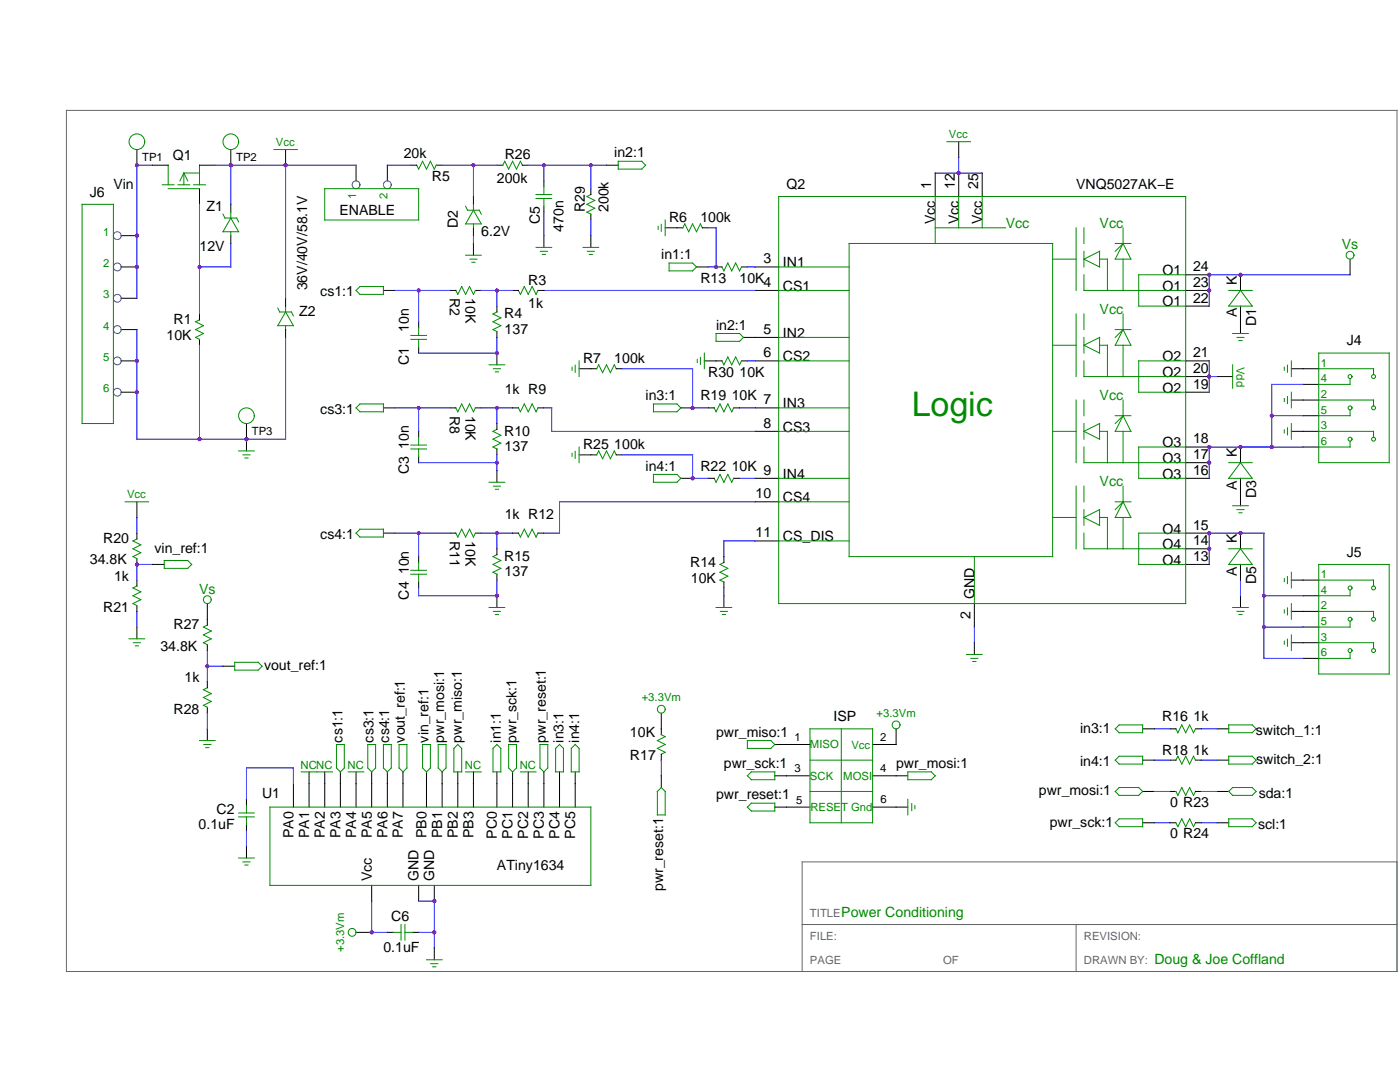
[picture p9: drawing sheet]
<svg xmlns="http://www.w3.org/2000/svg" width="279mm" height="216mm" viewBox="0 0 279 216" stroke-linecap="round" stroke-linejoin="round" font-family="sans-serif">
<path d="M13.3 22h265.5v171.9h-265.5zM278.8 172h-118.7v21.9M160.1 184.5h118.7M214.8 184.5v9.4" fill="none" stroke="#666" stroke-width=".2"/>
<g fill="none" stroke="#008b00" stroke-width=".2">
<path d="M32.4 36.9h2.3M33.6 33v3.9M33.6 37.6h6.2M35.5 36.9h2.4M36.7 34.5l.8 1.6M36.7 34.5l-.8 1.6M36.7 34.5v2.4M36.7 34.5h3.1M38.6 36.9h2.4M39.8 33v3.9M16.4 40.8h6.2v43.7h-6.2zM44.5 42.7l.4 .8h2.3l.4 .8"/>
<path d="M46.1 43.5l1.5 2.7h-3.1zM46.1 42.3v1.2M46.1 46.2v.8M39.8 63.8l-.8 .4 1.6 .8-1.6 .8 1.6 .7-1.6 .8 .8 .4"/>
</g>
<g fill="none" stroke="#000" stroke-width=".2">
<path d="M30.4 33h3.2M39.8 37.6v3.2M39.8 33h3.1M24.2 47h3.1M24.2 53.3h3.1M24.2 59.5h3.1M46.1 40.8v1.5M46.1 47v1.6M24.2 65.8h3.1M24.2 72h3.1M24.2 78.3h3.1M39.8 62.6v1.2"/>
<path d="M39.8 67.7v1.2"/>
</g>
<path d="M27.3 33h3.1M46.1 33v7.8M39.8 40.8v21.8M46.1 48.6v4.7h-6.3M39.8 68.9v18.7" fill="none" stroke="#00f" stroke-width=".2"/>
<g fill="none" stroke="#008b8b" stroke-width=".2">
<circle cx="23.4" cy="59.5" r=".78"/>
<circle cx="23.4" cy="53.3" r=".78"/>
<circle cx="23.4" cy="47" r=".78"/>
<circle cx="23.4" cy="72" r=".78"/>
<circle cx="23.4" cy="78.3" r=".78"/>
<circle cx="23.4" cy="65.8" r=".78"/>
</g>
<g fill="#a020f0">
<circle cx="27.3" cy="47" r=".39"/>
<circle cx="27.3" cy="53.3" r=".39"/>
<circle cx="27.3" cy="72" r=".39"/>
<circle cx="27.3" cy="78.3" r=".39"/>
</g>
<path d="M27.3 33v26.5M27.3 65.8v21.8" fill="none" stroke="#00f" stroke-width=".2"/>
<g fill="none" stroke="#008b00" stroke-width=".2">
<path d="M155.4 39.2h81.2v81.2h-81.2zM186.6 39.2v9.4M191.3 39.2v6.3M196 39.2v6.3M155.4 58h14.1M155.4 53.3h14.1M169.5 48.6h40.6v62.5h-40.6zM186.6 45.5h14.1M210.1 51.7h4.7M214.8 45.5v12.5M216.3 45.5v3.1M216.3 50.1v3.2"/>
<path d="M216.3 54.8v3.2h20.3M216.3 51.7l3.1-1.6v3.2zM219.4 51.7h1.6v6.3M222.6 48.6h3.1M224.1 48.6l1.6 3.1h-3.1zM224.1 48.6l-1.5 1.5M224.1 45.5v3.1M224.1 51.7v6.3M236.6 54.8h-9.3v6.3h9.3M155.4 72h14.1M155.4 67.3h14.1M210.1 68.9h4.7"/>
<path d="M214.8 62.6v12.5M214.8 79.8v12.5M216.3 62.6v3.2M216.3 67.3v3.2M216.3 72v3.1h20.3M216.3 79.8v3.1M216.3 68.9l3.1-1.6v3.2zM219.4 68.9h1.6v6.2M222.6 65.8h3.1M224.1 62.6v3.2M224.1 68.9v6.2M224.1 79.8v3.1"/>
<path d="M224.1 65.8l1.6 3.1h-3.1zM224.1 65.8l-1.5 1.5M236.6 72h-9.3v6.3h9.3M155.4 86.1h14.1M155.4 95.4h14.1M155.4 81.4h14.1M210.1 86.1h4.7M214.8 97v12.5M216.3 84.5v3.1M216.3 89.2v3.1h20.3M216.3 97v3.1M216.3 86.1l3.1-1.6v3.1z"/>
<path d="M219.4 86.1h1.6v6.2M222.6 82.9h3.1M224.1 86.1v6.2M224.1 97v3.1M224.1 82.9l1.6 3.2h-3.1zM224.1 82.9l-1.5 1.6M236.6 89.2h-9.3v6.2h9.3M155.4 100.1h14.1M155.4 107.9h14.1M194.5 111.1v9.3M210.1 103.3h4.7M216.3 101.7v3.1"/>
<path d="M216.3 106.4v3.1h20.3M216.3 103.3l3.1-1.6v3.1zM219.4 103.3h1.6v6.2M222.6 100.1h3.1M224.1 103.3v6.2M224.1 100.1l1.6 3.2h-3.1zM224.1 100.1l-1.5 1.6M236.6 106.4h-9.3v6.2h9.3"/>
</g>
<g fill="none" stroke="#000" stroke-width=".2">
<path d="M186.6 34.5v4.7M191.3 34.5v4.7M196 34.5v4.7M150.7 58h4.7M150.7 53.3h4.7M236.6 58h4.7M236.6 54.8h4.7M150.7 72h4.7M150.7 67.3h4.7M236.6 61.1h4.7M236.6 78.3h4.7M236.6 75.1h4.7"/>
<path d="M236.6 72h4.7M150.7 95.4h4.7M150.7 81.4h4.7M150.7 86.1h4.7M236.6 95.4h4.7M236.6 92.3h4.7M236.6 89.2h4.7M150.7 100.1h4.7M150.7 107.9h4.7M236.6 112.6h4.7M236.6 109.5h4.7M236.6 106.4h4.7"/>
<path d="M194.5 120.4v4.7"/>
</g>
<g fill="#a020f0">
<circle cx="241.3" cy="109.5" r=".39"/>
<circle cx="241.3" cy="106.4" r=".39"/>
<circle cx="241.3" cy="92.3" r=".39"/>
<circle cx="241.3" cy="89.2" r=".39"/>
<circle cx="241.3" cy="75.1" r=".39"/>
<circle cx="241.3" cy="58" r=".39"/>
<circle cx="241.3" cy="54.8" r=".39"/>
<circle cx="191.3" cy="34.5" r=".39"/>
</g>
<path d="M49.2 87.6v2.4" fill="none" stroke="#000" stroke-width=".2"/>
<path d="M47.6 90h3.1M48.5 90.8h1.4M48.9 91.4h.6" fill="none" stroke="#008b00" stroke-width=".2"/>
<circle cx="49.2" cy="87.6" r=".39" fill="#a020f0"/>
<path d="M91 58l.4 .7 .7-1.5 .8 1.5 .8-1.5 .8 1.5 .4-.7M144.1 53.3l.4 .8 .8-1.6 .7 1.6 .8-1.6 .8 1.6 .4-.8M99.2 62.3l-.8 .3 1.6 .8-1.6 .8 1.6 .8-1.6 .8 .8 .4M142.5 81.4l.4 .8 .8-1.6 .8 1.6 .8-1.6 .7 1.6 .4-.8M142.5 95.4l.4 .8 .8-1.5 .8 1.5 .8-1.5 .7 1.5 .4-.8" fill="none" stroke="#008b00" stroke-width=".2"/>
<path d="M89.8 58h1.2M94.9 58h1.1M142.9 53.3h1.2M148 53.3h1.2M99.2 61.1v1.2M99.2 66.2v1.1M141.3 81.4h1.2M141.3 95.4h1.2M146.4 81.4h1.2M146.4 95.4h1.2" fill="none" stroke="#000" stroke-width=".2"/>
<circle cx="142.9" cy="53.3" r=".39" fill="#a020f0"/>
<path d="M141.3 53.3h1.6M149.2 53.3h1.5M138.2 95.4h3.1M138.2 81.4h3.1M147.6 95.4h3.1M147.6 81.4h3.1M27.3 112.6h3.1M27.3 122v3.1" fill="none" stroke="#00f" stroke-width=".2"/>
<path d="M57 29.8v3.2" fill="none" stroke="#000" stroke-width=".2"/>
<path d="M54.7 29.8h4.6" fill="none" stroke="#008b00" stroke-width=".2"/>
<circle cx="57" cy="33" r=".39" fill="#a020f0"/>
<path d="M269.4 54.8h-28.1v6.3M241.3 72v6.3M27.3 87.6h29.7M260.1 89.2h-18.8v6.2M27.3 103.3v3.1M27.3 112.6v3.2M252.2 106.4h-10.9v6.2M74.2 179.8v6.2h3.1" fill="none" stroke="#00f" stroke-width=".2"/>
<g fill="none" stroke="#000" stroke-width=".2">
<path d="M247.6 118.9v2.3M58.6 156.4v4.7M61.7 156.4v4.7M64.8 156.4v4.7M67.9 156.4v4.7M71.1 156.4v4.7M74.2 156.4v4.7M77.3 156.4v4.7M80.4 156.4v4.7M85.1 156.4v4.7M88.2 156.4v4.7M91.4 156.4v4.7"/>
<path d="M94.5 156.4v4.7M99.2 156.4v4.7M102.3 156.4v4.7M105.4 156.4v4.7M108.5 156.4v4.7M111.7 156.4v4.7M114.8 156.4v4.7M74.2 176.7v3.1M83.6 176.7v3.1M86.7 176.7v3.1"/>
</g>
<path d="M246 121.2h3.1M246.9 122h1.4M247.3 122.6h.6M53.9 161.1h64v15.6h-64z" fill="none" stroke="#008b00" stroke-width=".2"/>
<circle cx="86.7" cy="179.8" r=".39" fill="#a020f0"/>
<path d="M83.6 179.8h3.1v9.4M83.6 186h3.1" fill="none" stroke="#00f" stroke-width=".2"/>
<g fill="none" stroke="#000" stroke-width=".2">
<path d="M139 53.3h2.3M99.2 70.5v2.3M27.3 100.1v3.2M144.5 118.9v2.3M27.3 125.1v2.4M194.5 128.2v2.4M67.9 154v2.4M74.2 154v2.4M77.3 154v2.4M88.2 154v2.4M91.4 154v2.4M99.2 154v2.4"/>
<path d="M102.3 154v2.4M108.5 154v2.4M111.7 154v2.4M114.8 154v2.4M154.6 148.6h7.1M154.6 154.8h7.1M174.1 148.6h4.7M174.1 154.8h7.1M242.9 157.9h2.3M242.9 145.4h2.3M242.9 151.7h2.3M154.6 161.1h7.1"/>
<path d="M174.1 161.1h7.1M242.9 164.2h2.3M77.3 186h1.2M82.4 186h1.2"/>
</g>
<g fill="none" stroke="#008b00" stroke-width=".2">
<path d="M133.5 52.5h4.7l.8 .8-.8 .8h-4.7zM97.6 72.8h3.1M98.5 73.6h1.4M98.9 74.2h.6M25 100.1h4.7M25.8 127.5h3.1M26.6 128.2h1.4M27 128.9h.6M142.9 121.2h3.1M143.8 122h1.4M144.2 122.6h.6M192.9 130.6h3.1"/>
<path d="M193.8 131.4h1.4M194.1 132h.7M67.1 148.6h1.6v4.6l-.8 .8-.8-.8zM73.4 148.6h1.6v4.6l-.8 .8-.8-.8zM76.5 148.6h1.6v4.6l-.8 .8-.8-.8zM87.5 148.6h1.5v4.6l-.8 .8-.7-.8zM91.4 148.6l.7 .7v4.7h-1.5v-4.7zM99.2 148.6l.8 .7v4.7h-1.6v-4.7zM101.5 148.6h1.6v4.6l-.8 .8-.8-.8zM107.8 148.6h1.5v4.6l-.8 .8-.7-.8zM110.9 149.3l.8-.7 .7 .7v4.7h-1.5zM114.8 148.6l.8 .7v4.7h-1.6v-4.7z"/>
<path d="M149.2 147.8h4.6l.8 .8-.8 .7h-4.6zM149.2 154.8l.7-.8h4.7v1.6h-4.7zM161.7 151.7h12.4M161.7 157.9h12.4M161.7 145.4h12.4v18.8h-12.4zM167.9 145.4v18.8M181.2 154h4.7l.7 .8-.7 .8h-4.7zM181.2 159.5v3.1M245.2 157.9l.8-.8h3.9l.8 .8-.8 .8h-3.9zM245.2 144.6h4.7l.8 .8-.8 .8h-4.7zM245.2 150.9h4.7l.8 .8-.8 .8h-4.7zM149.2 161.1l.7-.8h4.7v1.5h-4.7z"/>
<path d="M182 160.3v1.5M182.6 160.7v.7M245.2 163.4h4.7l.8 .8-.8 .8h-4.7zM78.5 186h1.5M80 184.5v3.1M80.8 184.5v3.1M80.8 186h1.6"/>
</g>
<circle cx="99.2" cy="70.5" r=".39" fill="#a020f0"/>
<path d="M135.9 81.4h2.3" fill="none" stroke="#000" stroke-width=".2"/>
<path d="M130.4 80.6h4.7l.8 .8-.8 .8h-4.7z" fill="none" stroke="#008b00" stroke-width=".2"/>
<circle cx="138.2" cy="81.4" r=".39" fill="#a020f0"/>
<path d="M135.9 95.4h2.3" fill="none" stroke="#000" stroke-width=".2"/>
<path d="M130.4 94.7h4.7l.8 .7-.8 .8h-4.7z" fill="none" stroke="#008b00" stroke-width=".2"/>
<circle cx="138.2" cy="95.4" r=".39" fill="#a020f0"/>
<path d="M191.3 28.3v3.1M76.5 58h2.4M83.6 64.2v1.2M83.6 69.3v1.2M89.8 106.4h1.2M94.9 106.4h1.1M99.2 118.9v2.3" fill="none" stroke="#000" stroke-width=".2"/>
<path d="M189 28.3h4.7M71.1 58l.7-.8h4.7v1.5h-4.7zM82 66.9h3.1M82 67.7h3.1M83.6 65.4v1.5M83.6 67.7v1.6M91 106.4l.4 .8 .7-1.6 .8 1.6 .8-1.6 .8 1.6 .4-.8M97.6 121.2h3.1M98.5 122h1.4M98.9 122.6h.6" fill="none" stroke="#008b00" stroke-width=".2"/>
<path d="M186.6 34.5h9.4M191.3 31.4v3.1M99.2 58v3.1M108.5 58h42.2M99.2 67.3v3.2M110.1 86.1h40.6M108.5 106.4h3.2" fill="none" stroke="#00f" stroke-width=".2"/>
<circle cx="99.2" cy="118.9" r=".39" fill="#a020f0"/>
<g fill="none" stroke="#000" stroke-width=".2">
<path d="M247.6 54.8v3.2M247.6 61.1v3.1M76.5 81.4h2.4M83.6 86.1v1.1M83.6 91.1v1.2M89.8 81.4h1.2M94.9 81.4h1.1M99.2 93.9v2.3M76.5 106.4h2.4M83.6 111.1v1.1M83.6 116.1v1.2M228 151.7h2.4"/>
<path d="M228 145.4h2.4M228 157.9h2.4M233.5 151.7h1.2M233.5 145.4h1.2M233.5 157.9h1.2M238.6 151.7h1.2M238.6 145.4h1.2M238.6 157.9h1.2M228 164.2h2.4"/>
</g>
<g fill="none" stroke="#008b00" stroke-width=".2">
<path d="M245.2 58h4.7M247.6 58l2.3 3.1h-4.7zM71.8 80.6h4.7v1.6h-4.7l-.7-.8zM82 88.8h3.1M82 89.6h3.1M83.6 87.2v1.6M83.6 89.6v1.5M91 81.4l.4 .8 .7-1.6 .8 1.6 .8-1.6 .8 1.6 .4-.8M97.6 96.2h3.1M98.5 97h1.4M98.9 97.6h.6M71.1 106.4l.7-.8h4.7v1.6h-4.7z"/>
<path d="M82 113.8h3.1M82 114.6h3.1M83.6 112.2v1.6M83.6 114.6v1.5M222.6 145.4l.8-.8h4.6v1.6h-4.6zM222.6 151.7l.8-.8h4.6v1.6h-4.6zM222.6 157.9l.8-.8h3.9l.7 .8-.7 .8h-3.9zM234.7 151.7l.4-.8 .7 1.6 .8-1.6 .8 1.6 .8-1.6 .4 .8M234.7 145.4l.4 .8 .7-1.6 .8 1.6 .8-1.6 .8 1.6 .4-.8M234.7 157.9l.4 .8 .7-1.6 .8 1.6 .8-1.6 .8 1.6 .4-.8M222.6 164.2l.8-.8h4.6v1.6h-4.6z"/>
</g>
<g fill="none" stroke="#00f" stroke-width=".2">
<path d="M99.2 81.4v3.1M99.2 90.8v3.1M108.5 81.4h1.6v4.7M99.2 106.4v3.1M99.2 115.8v3.1M150.7 100.1h-39v6.3M247.6 115.8v3.1M230.4 151.7h3.1M230.4 145.4h3.1M230.4 157.9h3.1M239.8 151.7h3.1M239.8 145.4h3.1"/>
<path d="M239.8 157.9h3.1M230.4 164.2h3.1M239.8 164.2h3.1"/>
</g>
<circle cx="247.6" cy="54.8" r=".39" fill="#a020f0"/>
<path d="M247.6 89.2v3.1M247.6 95.4v3.2" fill="none" stroke="#000" stroke-width=".2"/>
<path d="M245.2 92.3h4.7M247.6 92.3l2.3 3.1h-4.7z" fill="none" stroke="#008b00" stroke-width=".2"/>
<circle cx="247.6" cy="89.2" r=".39" fill="#a020f0"/>
<path d="M247.6 106.4v3.1M247.6 112.6v3.2" fill="none" stroke="#000" stroke-width=".2"/>
<path d="M245.2 109.5h4.7M247.6 109.5l2.3 3.1h-4.7z" fill="none" stroke="#008b00" stroke-width=".2"/>
<circle cx="247.6" cy="106.4" r=".39" fill="#a020f0"/>
<path d="M260.1 76.7h-6.3v12.5h-6.2M253.8 82.9h6.3M144.5 117.3v1.6M150.7 107.9h-6.2v3.2M252.2 106.4v25h7.9M252.2 118.9h7.9M194.5 125.1v3.1M252.2 125.1h7.9" fill="none" stroke="#00f" stroke-width=".2"/>
<g fill="none" stroke="#000" stroke-width=".2">
<path d="M27.3 29.8v3.2M269.4 51.7v3.1M247.6 64.2v2.3M257.7 73.6h5.5M257.7 79.8h5.5M260.1 76.7h3.1M247.6 98.6v2.3M257.7 86.1h5.5M260.1 82.9h3.1M260.1 89.2h3.1M144.5 111.1v1.1M144.5 116.1v1.2"/>
<path d="M257.7 115.8h5.5M260.1 118.9h3.1M257.7 122h5.5M257.7 128.2h5.5M260.1 125.1h3.1M260.1 131.4h3.1"/>
</g>
<g fill="none" stroke="#008b00" stroke-width=".2">
<path d="M246 66.5h3.1M246.9 67.3h1.4M247.3 68h.6M256.3 73.3v.6M256.3 79.5v.6M256.9 72.9v1.4M256.9 79.1v1.4M257.7 72v3.1M257.7 78.3v3.1M263.2 70.5h14v21.8h-14zM263.2 73.6h10.9v1.1M263.2 79.8h10.9v1.2"/>
<path d="M269.4 75.5v1.2h-6.2M256.3 85.8v.6M256.9 85.4v1.4M257.7 84.5v3.1M263.2 86.1h10.9v1.1M269.4 81.8v1.1h-6.2M269.4 88v1.2h-6.2M144.5 112.2l-.8 .4 1.6 .8-1.6 .8 1.6 .8-1.6 .8 .8 .3M246 100.9h3.1M246.9 101.7h1.4M247.3 102.3h.6M256.3 115.4v.7"/>
<path d="M256.9 115v1.5M257.7 114.2v3.1M263.2 112.6h14v21.9h-14zM263.2 115.8h10.9v1.1M269.4 117.7v1.2h-6.2M256.3 121.7v.6M256.3 127.9v.7M256.9 121.3v1.4M256.9 127.5v1.5M257.7 120.4v3.2M257.7 126.7v3.1M263.2 122h10.9v1.2"/>
<path d="M263.2 128.2h10.9v1.2M269.4 124v1.1h-6.2M269.4 130.2v1.2h-6.2"/>
<circle cx="27.3" cy="28.3" r="1.56"/>
<circle cx="269.4" cy="50.9" r=".78"/>
<circle cx="269.4" cy="75.1" r=".39"/>
<circle cx="274.1" cy="75.1" r=".39"/>
<circle cx="269.4" cy="87.6" r=".39"/>
<circle cx="269.4" cy="81.4" r=".39"/>
<circle cx="274.1" cy="87.6" r=".39"/>
<circle cx="274.1" cy="81.4" r=".39"/>
<circle cx="269.4" cy="117.3" r=".39"/>
<circle cx="274.1" cy="117.3" r=".39"/>
<circle cx="269.4" cy="123.6" r=".39"/>
<circle cx="269.4" cy="129.8" r=".39"/>
<circle cx="274.1" cy="123.6" r=".39"/>
<circle cx="274.1" cy="129.8" r=".39"/>
</g>
<circle cx="27.3" cy="33" r=".39" fill="#a020f0"/>
<path d="M46.1 29.8v3.2" fill="none" stroke="#000" stroke-width=".2"/>
<circle cx="46.1" cy="28.3" r="1.56" fill="none" stroke="#008b00" stroke-width=".2"/>
<circle cx="46.1" cy="33" r=".39" fill="#a020f0"/>
<path d="M49.2 84.5v3.1" fill="none" stroke="#000" stroke-width=".2"/>
<circle cx="49.2" cy="82.9" r="1.56" fill="none" stroke="#008b00" stroke-width=".2"/>
<circle cx="49.2" cy="87.6" r=".39" fill="#a020f0"/>
<path d="M27.3 106.4v1.2M27.3 111.5v1.1M41.4 120.4v4.3M41.4 128.6v1.2M41.4 145.4v2.4M94.5 154v2.4M86.7 189.2v2.3" fill="none" stroke="#000" stroke-width=".2"/>
<g fill="none" stroke="#008b00" stroke-width=".2">
<path d="M27.3 107.6l-.8 .3 1.6 .8-1.6 .8 1.6 .8-1.6 .8 .8 .4M41.4 124.7l-.8 .4 1.6 .8-1.6 .8 1.6 .8-1.6 .7 .8 .4M39.8 147.8h3.1M40.7 148.6h1.4M41.1 149.2h.6M92.9 154h3.1M85.1 191.5h3.1M86 192.3h1.4M86.4 192.9h.6"/>
<circle cx="41.4" cy="119.7" r=".78"/>
</g>
<path d="M41.4 132.9h3.1M41.4 129.8v6.3" fill="none" stroke="#00f" stroke-width=".2"/>
<circle cx="27.3" cy="112.6" r=".39" fill="#a020f0"/>
<g fill="none" stroke="#008b00" stroke-width=".2">
<path d="M64.8 37.6h18.8v6.3h-18.8zM83.2 33l.4 .7 .7-1.5 .8 1.5 .8-1.5 .8 1.5 .4-.7M100.3 33l.4-.8 .8 1.5 .8-1.5 .8 1.5 .8-1.5 .3 .8M107 39.6h3.1M107 38.8h3.1M108.5 37.3v1.5M108.5 39.6v1.6M117.9 38.8l-.8 .4 1.6 .8-1.6 .8 1.6 .8-1.6 .7 .8 .4M123.4 32.2h4.7l.7 .8-.7 .7h-4.7zM92.9 41.2l.4 .7h2.4l.3 .8M92.9 50.9h3.1M93.8 51.7h1.4"/>
<path d="M94.2 52.3h.6M94.5 41.9l1.5 2.8h-3.1zM94.5 40.8v1.1M94.5 44.7v.8M103.5 58l.4 .7 .7-1.5 .8 1.5 .8-1.5 .8 1.5 .4-.7M107 49.4h3.1M107.8 50.1h1.4M108.2 50.8h.7M116.4 49.4h3.1M117.2 50.1h1.4M117.6 50.8h.6M131.3 45.1v.7"/>
<path d="M132 44.8v1.4M132.8 43.9v3.1M136.3 45.5l.4-.8 .7 1.5 .8-1.5 .8 1.5 .8-1.5 .4 .8M55.4 61.5l.4 .8h2.4l.4 .7M57 62.3l1.6 2.7h-3.2zM57 61.1v1.2M57 65v.8M114.2 73.3v.6M114.8 72.9v1.4M115.6 72v3.1M119.1 73.6l.4-.8 .8 1.6 .7-1.6 .8 1.6 .8-1.6 .4 .8M139.2 71.7v.6"/>
<path d="M139.8 71.3v1.4M140.6 70.5v3.1M142.9 66.5h4.7l.8 .8-.8 .8h-4.7zM144.1 72l.4 .8 .8-1.6 .7 1.6 .8-1.6 .8 1.6 .4-.8M246 72.8v4.7M99.2 85.7l-.8 .4 1.6 .8-1.6 .7 1.6 .8-1.6 .8 .8 .4M103.5 81.4l.4 .8 .7-1.6 .8 1.6 .8-1.6 .8 1.6 .4-.8M114.2 90.4v.7M114.8 90.1v1.4M115.6 89.2v3.1M119.1 90.8l.4-.8 .8 1.5 .7-1.5 .8 1.5 .8-1.5 .4 .8M27.3 116.9l-.8 .4 1.6 .8-1.6 .8 1.6 .8-1.6 .7 .8 .4"/>
<path d="M32.8 111.8h4.7l.8 .8-.8 .8h-4.7zM99.2 110.7l-.8 .4 1.6 .7-1.6 .8 1.6 .8-1.6 .8 .8 .4M103.5 106.4l.4 .8 .7-1.6 .8 1.6 .8-1.6 .8 1.6 .4-.8M41.4 137.2l-.8 .4 1.6 .8-1.6 .8 1.6 .8-1.6 .7 .8 .4M46.8 132.2h4.7l.8 .7-.8 .8h-4.7zM60.1 154h6.3M69.5 154h3.1M79.6 148.6h1.6v4.6l-.8 .8-.8-.8zM84.3 148.6h1.6v4.6l-.8 .8-.8-.8zM103.9 154h3.1M131.2 157.9l.8-.8 .8 .8v4.7h-1.6zM132 146.6l.8 .4-1.6 .8 1.6 .8-1.6 .7 1.6 .8-.8 .4"/>
<path d="M47.6 163h3.1M47.6 162.2h3.1M47.6 171.2h3.1M48.5 172h1.4M48.9 172.6h.6M49.2 160.7v1.5M49.2 163v1.6M234.7 164.2l.4 .8 .7-1.6 .8 1.6 .8-1.6 .8 1.6 .4-.8"/>
<circle cx="132" cy="141.5" r=".78"/>
<circle cx="178.8" cy="144.6" r=".78"/>
<circle cx="70.3" cy="186" r=".78"/>
</g>
<g fill="none" stroke="#000" stroke-width=".2">
<path d="M71.1 33v3.1M77.3 33v3.1M82 33h1.2M87.1 33h1.1M94.5 39.2v1.6M99.2 33h1.1M104.2 33h1.2M108.5 36.1v1.2M117.9 37.6v1.2M121 33h2.4M57 59.5v1.6M94.5 45.5v1.5"/>
<path d="M94.5 48.6v2.3M102.3 58h1.2M107.4 58h1.1M108.5 41.2v1.1M108.5 47v2.4M117.9 42.7v1.2M117.9 47v2.4M132.8 45.5h3.5M140.2 45.5h1.1M57 65.8v1.5M115.6 73.6h3.5M123 73.6h1.2"/>
<path d="M140.6 72h3.5M148 72h1.2M148.4 67.3h2.3M242.9 75.1h3.1M99.2 84.5v1.2M99.2 89.6v1.2M102.3 81.4h1.2M107.4 81.4h1.1M115.6 90.8h3.5M123 90.8h1.2M27.3 115.8v1.1M30.4 112.6h2.4"/>
<path d="M99.2 109.5v1.2M99.2 114.6v1.2M102.3 106.4h1.2M107.4 106.4h1.1M27.3 120.8v1.2M41.4 136.1v1.1M44.5 132.9h2.3M41.4 141.1v1.2M49.2 159.5v1.2M61.7 154v2.4M64.8 154v2.4M71.1 154v2.4"/>
<path d="M80.4 154v2.4M85.1 154v2.4M105.4 154v2.4M132 142.3v4.3M132 150.5v1.2M132 154.8v2.3M178.8 145.4v3.2M49.2 164.6v1.1M49.2 168.9v2.3M233.5 164.2h1.2M238.6 164.2h1.2M71.1 186h3.1"/>
</g>
<g fill="none" stroke="#00f" stroke-width=".2">
<path d="M42.9 33h28.2M57 33v26.5M77.3 33h4.7M88.2 33h11M94.5 33v6.2M105.4 33h15.6M108.5 33v3.1M117.9 33v4.6M78.9 58h10.9M83.6 58v6.2M94.5 47v1.6M96 58h6.3"/>
<path d="M108.5 42.3v4.7M117.9 43.9v3.1M141.3 45.5h1.6v7.8M57 67.3v20.3M83.6 70.5h15.6M124.2 73.6h14v7.8M149.2 72h1.5M241.3 75.1h1.6M78.9 81.4h10.9M83.6 81.4v4.7M83.6 92.3h15.6M96 81.4h6.3"/>
<path d="M124.2 90.8h14v4.6M78.9 106.4h10.9M83.6 106.4v4.7M83.6 117.3v1.6h15.6M96 106.4h6.3M41.4 142.3v3.1M58.6 156.4v-3.2h-9.4v6.3M132 151.7v3.1M49.2 165.7v3.2"/>
</g>
<g fill="none" stroke="#008b8b" stroke-width=".2">
<circle cx="71.1" cy="36.9" r=".78"/>
<circle cx="77.3" cy="36.9" r=".78"/>
</g>
<g fill="#a020f0">
<circle cx="74.2" cy="186" r=".39"/>
<circle cx="27.3" cy="33" r=".39"/>
<circle cx="39.8" cy="53.3" r=".39"/>
<circle cx="39.8" cy="87.6" r=".39"/>
<circle cx="46.1" cy="33" r=".39"/>
<circle cx="27.3" cy="47" r=".39"/>
<circle cx="27.3" cy="53.3" r=".39"/>
<circle cx="27.3" cy="72" r=".39"/>
<circle cx="27.3" cy="78.3" r=".39"/>
<circle cx="241.3" cy="109.5" r=".39"/>
<circle cx="241.3" cy="106.4" r=".39"/>
<circle cx="241.3" cy="92.3" r=".39"/>
<circle cx="241.3" cy="89.2" r=".39"/>
<circle cx="241.3" cy="75.1" r=".39"/>
<circle cx="241.3" cy="58" r=".39"/>
<circle cx="241.3" cy="54.8" r=".39"/>
<circle cx="191.3" cy="34.5" r=".39"/>
<circle cx="49.2" cy="87.6" r=".39"/>
<circle cx="142.9" cy="53.3" r=".39"/>
<circle cx="138.2" cy="81.4" r=".39"/>
<circle cx="138.2" cy="95.4" r=".39"/>
<circle cx="27.3" cy="112.6" r=".39"/>
<circle cx="57" cy="33" r=".39"/>
<circle cx="247.6" cy="106.4" r=".39"/>
<circle cx="247.6" cy="89.2" r=".39"/>
<circle cx="253.8" cy="89.2" r=".39"/>
<circle cx="247.6" cy="54.8" r=".39"/>
<circle cx="86.7" cy="179.8" r=".39"/>
<circle cx="86.7" cy="186" r=".39"/>
<circle cx="99.2" cy="70.5" r=".39"/>
<circle cx="99.2" cy="58" r=".39"/>
<circle cx="99.2" cy="118.9" r=".39"/>
<circle cx="99.2" cy="106.4" r=".39"/>
<circle cx="99.2" cy="92.3" r=".39"/>
<circle cx="99.2" cy="81.4" r=".39"/>
<circle cx="253.8" cy="82.9" r=".39"/>
<circle cx="252.2" cy="118.9" r=".39"/>
<circle cx="252.2" cy="125.1" r=".39"/>
<circle cx="41.4" cy="132.9" r=".39"/>
<circle cx="83.6" cy="58" r=".39"/>
<circle cx="83.6" cy="81.4" r=".39"/>
<circle cx="83.6" cy="106.4" r=".39"/>
<circle cx="94.5" cy="33" r=".39"/>
<circle cx="117.9" cy="33" r=".39"/>
<circle cx="108.5" cy="33" r=".39"/>
</g>
<text font-size="6.8" fill="#008b00" x="182" y="82.9">Logic</text>
<g font-size="2.8">
<text x="34.5" y="31.9">Q1</text>
<text x="80.6" y="31.5">20k</text>
<text x="100.7" y="31.8">R26</text>
<text x="122.6" y="31.4">in2:1</text>
<text x="17.9" y="39.2">J6</text>
<text x="22.6" y="37.6">Vin</text>
<text x="86.2" y="36.2">R5</text>
<text x="99.2" y="36.5">200k</text>
<text x="157" y="37.6">Q2</text>
<text x="185.9" y="37.7" transform="rotate(-90 185.9 37.7)">1</text>
<text x="190.5" y="37.7" transform="rotate(-90 190.5 37.7)">12</text>
<text x="195.2" y="37.7" transform="rotate(-90 195.2 37.7)">25</text>
<text x="214.8" y="37.6">VNQ5027AK−E</text>
<text x="41.2" y="42">Z1</text>
<text x="67.7" y="42.8">ENABLE</text>
<text x="91.4" y="45.5" transform="rotate(-90 91.4 45.5)">D2</text>
<text x="96" y="47">6.2V</text>
<text x="107.8" y="44.7" transform="rotate(-90 107.8 44.7)">C5</text>
<text x="112.4" y="46.2" transform="rotate(-90 112.4 46.2)">470n</text>
<text x="116.7" y="42.3" transform="rotate(-90 116.7 42.3)">R29</text>
<text x="121.4" y="42.3" transform="rotate(-90 121.4 42.3)">200k</text>
<text x="133.5" y="44.3">R6</text>
<text x="139.8" y="44.3">100k</text>
<text x="186.6" y="44.8" transform="rotate(-90 186.6 44.8)">Vcc</text>
<text x="191.3" y="44.8" transform="rotate(-90 191.3 44.8)">Vcc</text>
<text x="196" y="44.8" transform="rotate(-90 196 44.8)">Vcc</text>
<text x="39.8" y="50.1">12V</text>
<text x="132" y="51.7">in1:1</text>
<text x="152.4" y="52.6">3</text>
<text x="156.3" y="53.3">IN1</text>
<text x="61.3" y="58" transform="rotate(-90 61.3 58)">36V/40V/58.1V</text>
<text x="63.9" y="59.2">cs1:1</text>
<text x="89.8" y="59.5" transform="rotate(90 89.8 59.5)">R2</text>
<text x="92.9" y="59.5" transform="rotate(90 92.9 59.5)">10K</text>
<text x="105.4" y="56.8">R3</text>
<text x="139.8" y="56.4">R13</text>
<text x="147.6" y="56.4">10K</text>
<text x="152.4" y="57.3">4</text>
<text x="156.3" y="58">CS1</text>
<text x="232" y="58">O1</text>
<text x="232" y="54.9">O1</text>
<text x="238.1" y="57.3">23</text>
<text x="238.1" y="54.1">24</text>
<text x="246.9" y="56.8" transform="rotate(-90 246.9 56.8)">K</text>
<text x="34.6" y="64.7">R1</text>
<text x="59.7" y="63">Z2</text>
<text x="100.6" y="63.5">R4</text>
<text x="105.4" y="61.5">1k</text>
<text x="142.9" y="65.8">in2:1</text>
<text x="232" y="61.2">O1</text>
<text x="238.1" y="60.4">22</text>
<text x="246.9" y="63.3" transform="rotate(-90 246.9 63.3)">A</text>
<text x="250.7" y="65.1" transform="rotate(-90 250.7 65.1)">D1</text>
<text x="33.2" y="67.8">10K</text>
<text x="81.6" y="66.2" transform="rotate(-90 81.6 66.2)">10n</text>
<text x="100.7" y="66.6">137</text>
<text x="152.4" y="66.6">5</text>
<text x="152.4" y="71.3">6</text>
<text x="156.3" y="67.4">IN2</text>
<text x="238.1" y="71.3">21</text>
<text x="268.8" y="68.9">J4</text>
<text x="81.6" y="72.8" transform="rotate(-90 81.6 72.8)">C1</text>
<text x="116.4" y="72.4">R7</text>
<text x="122.6" y="72.4">100k</text>
<text x="141.3" y="75.1">R30 10K</text>
<text x="156.3" y="72.1">CS2</text>
<text x="232" y="75.2">O2</text>
<text x="232" y="72.1">O2</text>
<text x="238.1" y="77.6">19</text>
<text x="238.1" y="74.4">20</text>
<text x="63.9" y="82.6">cs3:1</text>
<text x="89.8" y="82.9" transform="rotate(90 89.8 82.9)">R8</text>
<text x="92.9" y="82.9" transform="rotate(90 92.9 82.9)">10K</text>
<text x="100.7" y="78.7">1k R9</text>
<text x="128.8" y="79.8">in3:1</text>
<text x="139.8" y="79.8">R19 10K</text>
<text x="152.4" y="80.7">7</text>
<text x="156.3" y="81.5">IN3</text>
<text x="232" y="78.3">O2</text>
<text x="100.6" y="86.9">R10</text>
<text x="116.4" y="89.6">R25 100k</text>
<text x="152.4" y="85.4">8</text>
<text x="156.3" y="86.2">CS3</text>
<text x="232" y="89.3">O3</text>
<text x="238.1" y="88.5">18</text>
<text x="81.6" y="94.7" transform="rotate(-90 81.6 94.7)">C3 10n</text>
<text x="100.7" y="90">137</text>
<text x="128.8" y="93.9">in4:1</text>
<text x="139.8" y="93.9">R22 10K</text>
<text x="152.4" y="94.7">9</text>
<text x="156.3" y="95.5">IN4</text>
<text x="232" y="95.5">O3</text>
<text x="232" y="92.4">O3</text>
<text x="238.1" y="94.7">16</text>
<text x="238.1" y="91.6">17</text>
<text x="246.9" y="91.2" transform="rotate(-90 246.9 91.2)">K</text>
<text x="150.8" y="99.4">10</text>
<text x="156.3" y="100.2">CS4</text>
<text x="246.9" y="97.7" transform="rotate(-90 246.9 97.7)">A</text>
<text x="250.7" y="99.4" transform="rotate(-90 250.7 99.4)">D3</text>
<text x="63.9" y="107.6">cs4:1</text>
<text x="89.8" y="107.9" transform="rotate(90 89.8 107.9)">R11</text>
<text x="92.9" y="107.9" transform="rotate(90 92.9 107.9)">10K</text>
<text x="100.7" y="103.6">1k R12</text>
<text x="150.8" y="107.2">11</text>
<text x="232" y="106.5">O4</text>
<text x="238.1" y="105.7">15</text>
<text x="17.9" y="112.6">34.8K</text>
<text x="20.6" y="108.4">R20</text>
<text x="30.8" y="110.3">vin_ref:1</text>
<text x="100.6" y="111.9">R15</text>
<text x="137.7" y="113.1">R14</text>
<text x="156.3" y="108">CS_DIS</text>
<text x="232" y="112.7">O4</text>
<text x="232" y="109.6">O4</text>
<text x="238.1" y="111.9">13</text>
<text x="238.1" y="108.8">14</text>
<text x="246.9" y="108.3" transform="rotate(-90 246.9 108.3)">K</text>
<text x="268.8" y="111.1">J5</text>
<text x="22.8" y="115.8">1k</text>
<text x="81.6" y="119.7" transform="rotate(-90 81.6 119.7)">C4 10n</text>
<text x="100.7" y="115">137</text>
<text x="137.9" y="116.2">10K</text>
<text x="194.5" y="119.6" transform="rotate(-90 194.5 119.6)">GND</text>
<text x="246.9" y="114.9" transform="rotate(-90 246.9 114.9)">A</text>
<text x="250.7" y="116.6" transform="rotate(-90 250.7 116.6)">D5</text>
<text x="20.6" y="122.1">R21</text>
<text x="34.6" y="125.6">R27</text>
<text x="193.7" y="123.5" transform="rotate(-90 193.7 123.5)">2</text>
<text x="32" y="129.8">34.8K</text>
<text x="36.8" y="136.1">1k</text>
<text x="52.7" y="133.7">vout_ref:1</text>
<text x="34.6" y="142.4">R28</text>
<text x="166.3" y="143.9">ISP</text>
<text x="231.9" y="143.9">R16 1k</text>
<text x="68.3" y="148.2" transform="rotate(-90 68.3 148.2)">cs1:1</text>
<text x="74.6" y="148.2" transform="rotate(-90 74.6 148.2)">cs3:1</text>
<text x="77.7" y="148.2" transform="rotate(-90 77.7 148.2)">cs4:1</text>
<text x="80.8" y="148.2" transform="rotate(-90 80.8 148.2)">vout_ref:1</text>
<text x="85.5" y="148.2" transform="rotate(-90 85.5 148.2)">vin_ref:1</text>
<text x="88.6" y="148.2" transform="rotate(-90 88.6 148.2)">pwr_mosi:1</text>
<text x="92.1" y="148.2" transform="rotate(-90 92.1 148.2)">pwr_miso:1</text>
<text x="100" y="148.2" transform="rotate(-90 100 148.2)">in1:1</text>
<text x="103.1" y="148.2" transform="rotate(-90 103.1 148.2)">pwr_sck:1</text>
<text x="108.9" y="148.2" transform="rotate(-90 108.9 148.2)">pwr_reset:1</text>
<text x="112.4" y="148.2" transform="rotate(-90 112.4 148.2)">in3:1</text>
<text x="115.6" y="148.2" transform="rotate(-90 115.6 148.2)">in4:1</text>
<text x="125.7" y="147">10K</text>
<text x="142.9" y="147">pwr_miso:1</text>
<text x="215.5" y="146.2">in3:1</text>
<text x="250.6" y="146.7">switch_1:1</text>
<text x="125.7" y="151.7">R17</text>
<text x="144.5" y="153.2">pwr_sck:1</text>
<text x="178.8" y="153.2">pwr_mosi:1</text>
<text x="215.5" y="152.9">in4:1</text>
<text x="231.9" y="150.6">R18 1k</text>
<text x="250.7" y="152.5">switch_2:1</text>
<text x="52.3" y="159.3">U1</text>
<text x="142.9" y="159.5">pwr_reset:1</text>
<text x="207.3" y="158.7">pwr_mosi:1</text>
<text x="233.5" y="161.1">0 R23</text>
<text x="251.2" y="159.2">sda:1</text>
<text x="39.6" y="165.4">0.1uF</text>
<text x="43.2" y="162.3">C2</text>
<text x="58.6" y="167.2" transform="rotate(-90 58.6 167.2)">PA0</text>
<text x="61.7" y="167.2" transform="rotate(-90 61.7 167.2)">PA1</text>
<text x="64.8" y="167.2" transform="rotate(-90 64.8 167.2)">PA2</text>
<text x="67.9" y="167.2" transform="rotate(-90 67.9 167.2)">PA3</text>
<text x="71.1" y="167.2" transform="rotate(-90 71.1 167.2)">PA4</text>
<text x="74.2" y="167.2" transform="rotate(-90 74.2 167.2)">PA5</text>
<text x="77.3" y="167.2" transform="rotate(-90 77.3 167.2)">PA6</text>
<text x="80.4" y="167.2" transform="rotate(-90 80.4 167.2)">PA7</text>
<text x="85.1" y="167.2" transform="rotate(-90 85.1 167.2)">PB0</text>
<text x="88.2" y="167.2" transform="rotate(-90 88.2 167.2)">PB1</text>
<text x="91.4" y="167.2" transform="rotate(-90 91.4 167.2)">PB2</text>
<text x="94.5" y="167.2" transform="rotate(-90 94.5 167.2)">PB3</text>
<text x="99.2" y="167.4" transform="rotate(-90 99.2 167.4)">PC0</text>
<text x="102.3" y="167.4" transform="rotate(-90 102.3 167.4)">PC1</text>
<text x="105.4" y="167.4" transform="rotate(-90 105.4 167.4)">PC2</text>
<text x="108.5" y="167.4" transform="rotate(-90 108.5 167.4)">PC3</text>
<text x="111.7" y="167.4" transform="rotate(-90 111.7 167.4)">PC4</text>
<text x="114.8" y="167.4" transform="rotate(-90 114.8 167.4)">PC5</text>
<text x="209.5" y="165">pwr_sck:1</text>
<text x="233.5" y="167.3">0 R24</text>
<text x="251.1" y="165.4">scl:1</text>
<text x="99.2" y="173.5">ATiny1634</text>
<text x="74.2" y="175.8" transform="rotate(-90 74.2 175.8)">Vcc</text>
<text x="83.6" y="175.8" transform="rotate(-90 83.6 175.8)">GND</text>
<text x="86.7" y="175.8" transform="rotate(-90 86.7 175.8)">GND</text>
<text x="132.4" y="177.8" transform="rotate(-90 132.4 177.8)">pwr_reset:1</text>
<text x="78.1" y="183.7">C6</text>
<text x="76.5" y="189.9">0.1uF</text>
</g>
<g font-size="2.8" fill="#008b00">
<text x="200.7" y="45.4">Vcc</text>
<text x="219.4" y="45.5">Vcc</text>
<text x="267.8" y="49.8">Vs</text>
<text x="219.4" y="62.6">Vcc</text>
<text x="219.4" y="79.8">Vcc</text>
<text x="219.4" y="97">Vcc</text>
<text x="39.7" y="118.5">Vs</text>
<text x="167.9" y="182.9">Power Conditioning</text>
<text x="230.4" y="192.3">Doug &amp; Joe Coffland</text>
</g>
<g font-size="2.3" fill="#008b00">
<text x="55" y="29.1">Vcc</text>
<text x="189.4" y="27.5">Vcc</text>
<text x="71.1" y="39.7" transform="rotate(-90 71.1 39.7)">1</text>
<text x="77.3" y="39.7" transform="rotate(-90 77.3 39.7)">2</text>
<text x="20.6" y="47">1</text>
<text x="20.6" y="53.3">2</text>
<text x="20.6" y="59.5">3</text>
<text x="20.6" y="65.8">4</text>
<text x="20.6" y="72">5</text>
<text x="246.8" y="73.2" transform="rotate(90 246.8 73.2)">Vdd</text>
<text x="263.6" y="73.2">1</text>
<text x="263.6" y="76.3">4</text>
<text x="20.6" y="78.3">6</text>
<text x="263.6" y="79.4">2</text>
<text x="263.6" y="82.6">5</text>
<text x="263.6" y="85.7">3</text>
<text x="263.6" y="88.8">6</text>
<text x="25.4" y="99.3">Vcc</text>
<text x="263.6" y="115.4">1</text>
<text x="263.6" y="118.5">4</text>
<text x="263.6" y="121.6">2</text>
<text x="263.6" y="124.7">5</text>
<text x="263.6" y="127.9">3</text>
<text x="263.6" y="131">6</text>
<text x="128.1" y="140">+3.3Vm</text>
<text x="174.9" y="143.1">+3.3Vm</text>
<text x="161.7" y="149.3">MISO</text>
<text x="169.9" y="149.4">Vcc</text>
<text x="60" y="153.4">NCNC</text>
<text x="69.4" y="153.4">NC</text>
<text x="92.8" y="153.4">NC</text>
<text x="103.7" y="153.4">NC</text>
<text x="161.7" y="155.6">SCK</text>
<text x="168.3" y="155.7">MOSI</text>
<text x="161.7" y="161.9">RESET Gnd</text>
<text x="68.7" y="189.9" transform="rotate(-90 68.7 189.9)">+3.3Vm</text>
</g>
<g font-size="2.3">
<text x="28.4" y="32.1">TP1</text>
<text x="47.1" y="32.1">TP2</text>
<text x="50.2" y="86.7">TP3</text>
<text x="158.5" y="147.8">1</text>
<text x="175.6" y="147.9">2</text>
<text x="158.5" y="154">3</text>
<text x="175.6" y="154.1">4</text>
<text x="158.9" y="160.3">5</text>
<text x="175.7" y="160.3">6</text>
</g>
<g font-size="2.3" fill="#666">
<text x="161.7" y="182.9">TITLE</text>
<text x="161.7" y="187.6">FILE:</text>
<text x="216.3" y="187.6">REVISION:</text>
<text x="161.7" y="192.3">PAGE</text>
<text x="188.2" y="192.3">OF</text>
<text x="216.3" y="192.3">DRAWN BY:</text>
</g>
</svg>
